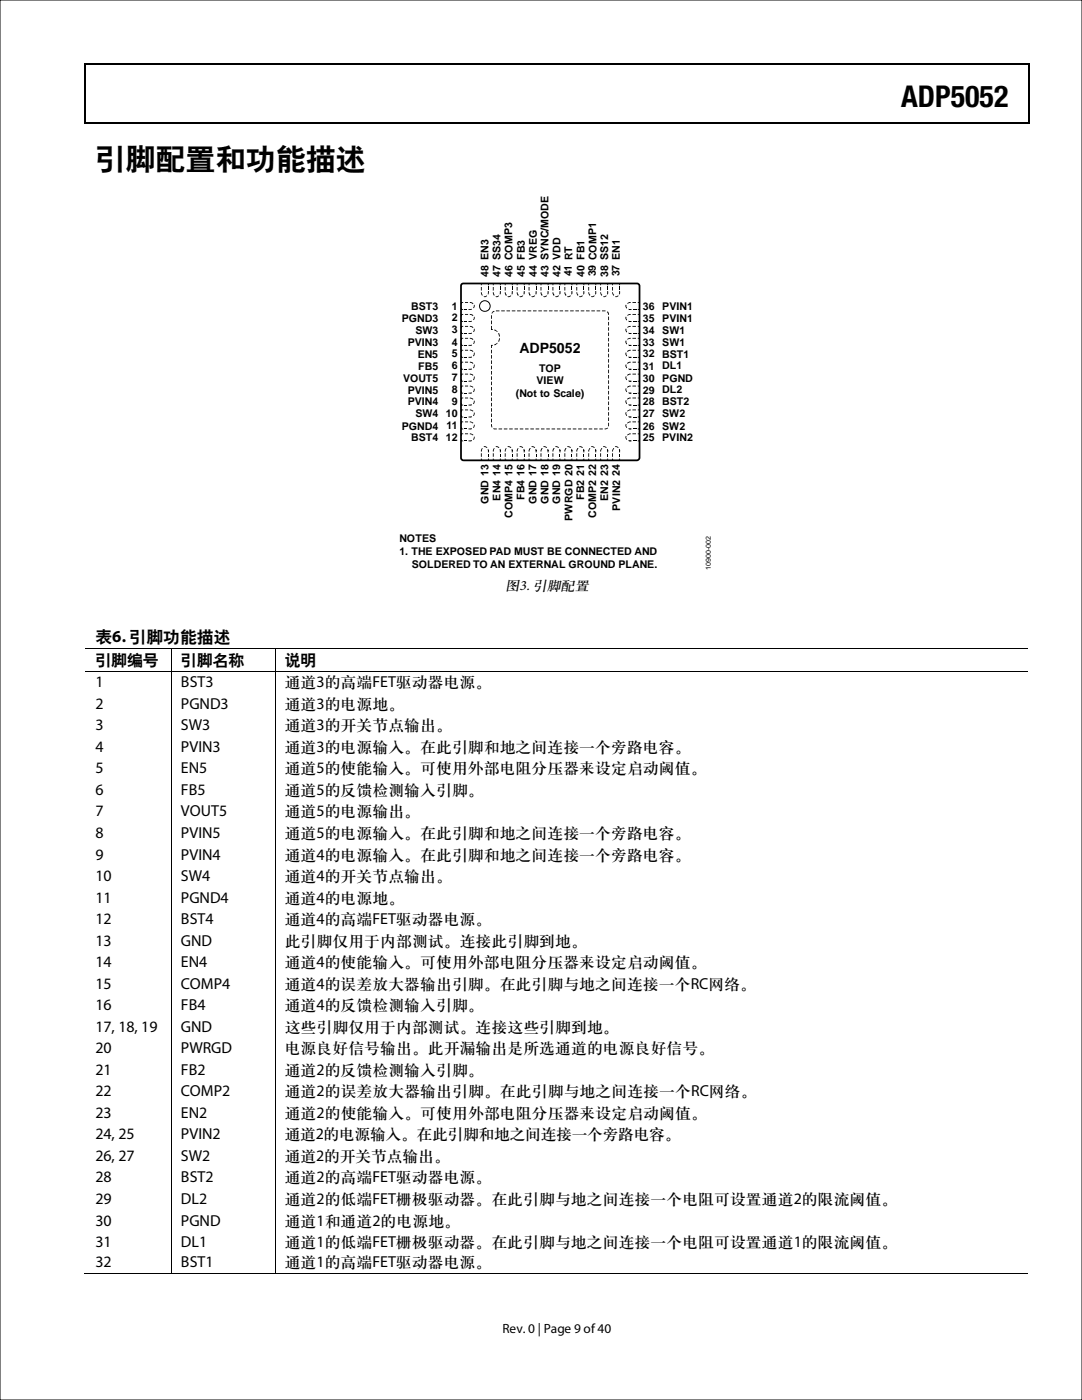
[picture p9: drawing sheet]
<svg xmlns="http://www.w3.org/2000/svg" width="216mm" height="279mm" viewBox="0 0 216 279" stroke-linecap="round" stroke-linejoin="round" font-family="sans-serif">
<g fill="#000">
<path d="M16.9 12.7h.2v1h-.2zM16.9 12.7h.2v.3h-.2zM82.5 12.7h.3v.3h-.3zM205.1 12.7h.3v1h-.3zM205.1 12.7h.3v.3h-.3zM16.9 24.4h.2v.2h-.2zM82.3 24.4h.2v.2h-.2zM205.1 24.4h.3v.2h-.3zM96 56.5h.4v.2h-.3v.2h-.1zM97.1 56.5h.4v.4h-.1v-.2h-.3zM97.4 57.2h.1v.6h-.1zM97.4 58.1h.1v.3h-.1h.1v.4l-.2-.1 .1-.3h.1h-.1z"/>
<path d="M98.3 56.5h.5v.2h-.3v.2h-.2zM99.5 56.5h.4v.4h-.2v-.2h-.2zM99.7 58.1h.2v.3h-.2h.2l-.1 .4-.1-.1v-.3h.2h-.2zM99.7 57.2h.2v.6h-.2zM100.7 56.5h.5v.2h-.3v.2h-.2zM101.9 56.5h.4v.4h-.2v-.2h-.2zM102.1 57.2h.2v.6h-.2zM102.1 58.1h.2v.3h-.2h.2l-.1 .4-.2-.1 .1-.3h.2h-.2zM103.1 56.5h.4v.2h-.2v.2h-.2zM104.2 56.5h.5v.4h-.2v-.2h-.3zM104.5 57.2h.2v.6h-.2zM104.5 58.1h.2v.3h-.2h.2l-.1 .4-.2-.1 .1-.3h.2h-.2z"/>
<path d="M105.5 56.5h.4v.2h-.2v.2h-.2zM106.6 56.5h.5v.4h-.2v-.2h-.3zM106.9 58.1h.2v.3h-.2h.2l-.1 .4-.2-.1 .1-.3h.2h-.2zM106.9 57.2h.2v.6h-.2zM107.9 56.5h.4v.2h-.3v.2h-.1zM109 56.5h.4v.4h-.1v-.2h-.3zM109.3 57.2h.1v.6h-.1zM109.3 58.1h.1v.3h-.1h.1v.4l-.2-.1 .1-.3h.1h-.1zM110.2 56.5h.5v.2h-.3v.2h-.2zM111.4 56.5h.4v.4h-.1v-.2h-.3zM111.6 57.2h.2v.6h-.2zM111.7 58.1h.1v.3h-.1h.1l-.1 .4-.1-.1 .1-.3h.1h-.1z"/>
<path d="M112.6 56.5h.5v.2h-.3v.2h-.2zM113.8 56.5h.4v.4h-.2v-.2h-.2zM114 57.2h.2v.6h-.2zM114 58.1h.2v.3h-.2h.2l-.1 .4-.2-.1 .1-.3h.2h-.2zM115 56.5h.4v.2h-.2v.2h-.2zM116.1 56.5h.5v.4h-.2v-.2h-.3zM116.4 57.2h.2v.6h-.2zM116.4 58.1h.2v.3h-.2h.2l-.1 .4-.2-.1 .1-.3h.2h-.2zM117.4 56.5h.4v.2h-.2v.2h-.2zM118.5 56.5h.5v.4h-.2v-.2h-.3zM118.8 57.2h.2v.6h-.2zM118.8 58.1h.2v.3h-.2h.2l-.1 .4-.2-.1 .1-.3h.2h-.2z"/>
<path d="M119.8 56.5h.4v.2h-.3v.2h-.1zM120.9 56.5h.4v.4h-.1v-.2h-.3zM121.2 57.2h.1v.6h-.1zM121.2 58.1h.1v.3h-.1h.1v.4l-.2-.1 .1-.3h.1h-.1zM122.1 56.5h.5v.2h-.3v.2h-.2zM123.3 56.5h.4v.4h-.1v-.2h-.3zM123.6 57.2h.1v.6h-.1zM123.6 58.1h.1v.3h-.1h.1l-.1 .4-.1-.1 .1-.3h.1h-.1zM92 61.4h.2v.3h.2v.2h-.4zM92 63.8h.2v.3h.2v.1h-.4zM92 66.2h.2v.3h.2v.1h-.4zM92 68.6h.2v.2h.2v.2h-.4z"/>
<path d="M92 71h.2v.2h.2v.2h-.4zM92 73.3h.2v.3h.2v.2h-.4zM92 75.7h.2v.3h.2v.2h-.4zM92 78.1h.2v.3h.2v.1h-.4zM92 60.3h.4v.2h-.2v.2h-.2zM92 62.7h.4v.1h-.2v.3h-.2zM92 65h.4v.2h-.2v.3h-.2zM92 67.4h.4v.2h-.2v.3h-.2zM92 69.8h.4v.2h-.2v.2h-.2zM92 72.2h.4v.2h-.2v.2h-.2zM92 74.6h.4v.2h-.2v.2h-.2zM92 77h.4v.1h-.2v.3h-.2z"/>
<path d="M92 79.3h.4v.2h-.2v.3h-.2zM92.7 61.7h.5v.2h-.5zM92.7 64.1h.5v.1h-.5zM92.7 66.5h.5v.1h-.5zM92.7 68.8h.5v.2h-.5zM92.7 71.2h.5v.2h-.5zM92.7 73.6h.5v.2h-.5zM92.7 76h.5v.2h-.5zM92.7 78.4h.5v.1h-.5zM93.5 61.7h.3v.2v-.2l.3-.1 .1 .2-.4 .1v-.2v.2h-.3zM93.5 64.1h.3v.1v-.1l.3-.1 .1 .2h-.4v-.1v.1h-.3zM93.5 66.5h.3v.1v-.1l.3-.1 .1 .1-.4 .1v-.1v.1h-.3z"/>
<path d="M93.5 68.8h.3v.2v-.2l.3-.1 .1 .2-.4 .1v-.2v.2h-.3zM93.5 71.2h.3v.2v-.2l.3-.1 .1 .2-.4 .1v-.2v.2h-.3zM93.5 73.6h.3v.2v-.2l.3-.1 .1 .2-.4 .1v-.2v.2h-.3zM93.5 76h.3v.2v-.2l.3-.1 .1 .2-.4 .1v-.2v.2h-.3zM93.5 78.4h.3v.1v-.1l.3-.1 .1 .2h-.4v-.1v.1h-.3zM125.4 61.6l.4 .1-.1 .2v-.2h.3v.2h-.3l.1-.2v.2l-.4-.1zM125.4 64l.4 .1-.1 .1v-.1h.3v.1h-.3l.1-.1v.1h-.3zM125.4 66.4l.4 .1-.1 .1v-.1h.3v.1h-.3l.1-.1v.1h-.3zM125.4 68.7l.4 .1-.1 .2v-.2h.3v.2h-.3l.1-.2v.2h-.3zM125.4 71.1l.4 .1-.1 .2v-.2h.3v.2h-.3l.1-.2v.2h-.3zM125.4 73.5l.4 .1-.1 .2v-.2h.3v.2h-.3l.1-.2v.2h-.3zM125.4 75.9l.4 .1-.1 .2v-.2h.3v.2h-.3l.1-.2v.2h-.3z"/>
<path d="M125.4 78.3l.4 .1-.1 .1v-.1h.3v.1h-.3l.1-.1v.1h-.3zM126.4 61.7h.6v.2h-.6zM126.4 64.1h.6v.1h-.6zM126.4 66.5h.6v.1h-.6zM126.4 68.8h.6v.2h-.6zM126.4 71.2h.6v.2h-.6zM126.4 73.6h.6v.2h-.6zM126.4 76h.6v.2h-.6zM126.4 78.4h.6v.1h-.6zM127.3 60.3h.4v.4h-.2v-.2h-.2zM127.3 62.7h.4v.4h-.2v-.3h-.2zM127.3 65h.4v.5h-.2v-.3h-.2z"/>
<path d="M127.3 67.4h.4v.5h-.2v-.3h-.2zM127.3 69.8h.4v.4h-.2v-.2h-.2zM127.3 72.2h.4v.4h-.2v-.2h-.2zM127.3 74.6h.4v.4h-.2v-.2h-.2zM127.3 77h.4v.4h-.2v-.3h-.2zM127.3 79.3h.4v.5h-.2v-.3h-.2zM127.3 61.7h.2v-.3h.2v.5h-.4zM127.3 64.1h.2v-.3h.2v.4h-.4zM127.3 66.5h.2v-.3h.2v.4h-.4zM127.3 68.8h.2v-.2h.2v.4h-.4zM127.3 71.2h.2v-.2h.2v.4h-.4zM127.3 73.6h.2v-.3h.2v.5h-.4z"/>
<path d="M127.5 75.7h.2v.5h-.4v-.2h.2zM127.3 78.4h.2v-.3h.2v.4h-.4zM92 80.5h.2v.3h.2v.1h-.4zM92 82.9h.2v.2h.2v.2h-.4zM92 85.3h.2v.2h.2v.2h-.4zM92 87.6h.2v.3h.2v.2h-.4zM92 81.7h.4v.2h-.2v.3h-.2zM92 84.1h.4v.2h-.2v.2h-.2zM92 86.5h.4v.2h-.2v.2h-.2zM92.7 80.8h.5v.1h-.5zM92.7 83.1h.5v.2h-.5zM92.7 85.5h.5v.2h-.5z"/>
<path d="M92.7 87.9h.5v.2h-.5zM93.5 80.8h.3v.1v-.1l.3-.1 .1 .1-.4 .1v-.1v.1h-.3zM93.5 83.1h.3v.2v-.2l.3-.1 .1 .2-.4 .1v-.2v.2h-.3zM93.5 85.5h.3v.2v-.2l.3-.1 .1 .2-.4 .1v-.2v.2h-.3zM93.5 87.9h.3v.2v-.2l.3-.1 .1 .2-.4 .1v-.2v.2h-.3zM96 91.5h.1v.3h.3v.2h-.4zM97.4 91.5h.1v.5h-.4v-.2h.3zM97.4 90.6h.1v.6h-.1zM97.3 89.7l.2-.1v.4h-.1l.1-.1v.4h-.1v-.4h.1l-.1 .1zM98.3 91.5h.2v.3h.3v.2h-.5zM99.7 91.5h.2v.5h-.4v-.2h.2zM99.7 90.6h.2v.6h-.2z"/>
<path d="M99.7 89.7l.1-.1 .1 .4h-.2l.2-.1v.4h-.2v-.4h.2l-.2 .1zM100.7 91.5h.2v.3h.3v.2h-.5zM102.1 91.5h.2v.5h-.4v-.2h.2zM102 89.7l.2-.1 .1 .4h-.2l.2-.1v.4h-.2v-.4h.2l-.2 .1zM102.1 90.6h.2v.6h-.2zM103.1 91.5h.2v.3h.2v.2h-.4zM104.5 91.5h.2v.5h-.5v-.2h.3zM104.5 90.6h.2v.6h-.2zM104.4 89.7l.2-.1 .1 .4h-.2l.2-.1v.4h-.2v-.4h.2l-.2 .1zM105.5 91.5h.2v.3h.2v.2h-.4zM106.9 91.5h.2v.5h-.5v-.2h.3zM106.9 90.6h.2v.6h-.2z"/>
<path d="M106.8 89.7l.2-.1 .1 .4h-.2l.2-.1v.4h-.2v-.4h.2l-.2 .1zM107.9 91.5h.1v.3h.3v.2h-.4zM109.3 91.5h.1v.5h-.4v-.2h.3zM109.3 90.6h.1v.6h-.1zM109.2 89.7l.2-.1v.4h-.1l.1-.1v.4h-.1v-.4h.1l-.1 .1zM110.2 91.5h.2v.3h.3v.2h-.5zM111.7 91.5h.1v.5h-.4v-.2h.3zM111.6 90.6h.2v.6h-.2zM111.6 89.7l.1-.1 .1 .4h-.1l.1-.1v.4h-.1v-.4h.1l-.1 .1zM112.6 91.5h.2v.3h.3v.2h-.5zM114 91.5h.2v.5h-.4v-.2h.2zM114 90.6h.2v.6h-.2z"/>
<path d="M113.9 89.7l.2-.1 .1 .4h-.2l.2-.1v.4h-.2v-.4h.2l-.2 .1zM115 91.5h.2v.3h.2v.2h-.4zM116.4 91.5h.2v.5h-.5v-.2h.3zM116.4 90.6h.2v.6h-.2zM116.3 89.7l.2-.1 .1 .4h-.2l.2-.1v.4h-.2v-.4h.2l-.2 .1zM117.4 91.5h.2v.3h.2v.2h-.4zM118.8 91.5h.2v.5h-.5v-.2h.3zM118.8 90.6h.2v.6h-.2zM118.7 89.7l.2-.1 .1 .4h-.2l.2-.1v.4h-.2v-.4h.2l-.2 .1zM119.8 91.5h.1v.3h.3v.2h-.4zM121.2 91.5h.1v.5h-.4v-.2h.3zM121.2 90.6h.1v.6h-.1z"/>
<path d="M121.1 89.7l.2-.1v.4h-.1l.1-.1v.4h-.1v-.4h.1l-.1 .1zM122.1 91.5h.2v.3h.3v.2h-.5zM123.6 91.5h.1v.5h-.4v-.2h.3zM123.6 90.6h.1v.6h-.1zM123.5 89.7l.1-.1 .1 .4h-.1l.1-.1v.4h-.1v-.4h.1l-.1 .1zM125.4 80.7l.4 .1-.1 .1v-.1h.3v.1h-.3l.1-.1v.1h-.3zM125.4 83l.4 .1-.1 .2v-.2h.3v.2h-.3l.1-.2v.2h-.3zM125.4 85.4l.4 .1-.1 .2v-.2h.3v.2h-.3l.1-.2v.2h-.3zM125.4 87.8l.4 .1-.1 .2v-.2h.3v.2h-.3l.1-.2v.2h-.3zM126.4 80.8h.6v.1h-.6zM126.4 83.1h.6v.2h-.6zM126.4 85.5h.6v.2h-.6z"/>
<path d="M126.4 87.9h.6v.2h-.6zM127.3 81.7h.4v.5h-.2v-.3h-.2zM127.3 84.1h.4v.4h-.2v-.2h-.2zM127.3 86.5h.4v.4h-.2v-.2h-.2zM127.3 80.8h.2v-.3h.2v.4h-.4zM127.5 82.9h.2v.4h-.4v-.2h.2zM127.3 85.5h.2v-.2h.2v.4h-.4zM127.3 87.9h.2v-.3h.2v.5h-.4zM34.1 129.3h.2v.2h-.2zM34.1 133.9h.2v.1h-.2zM54.8 129.3h.2v.2h-.2zM54.8 133.9h.2v.1h-.2z"/>
<path d="M34.1 254.1h.2v.2h-.2zM54.8 254.1h.2v.2h-.2z"/>
<path d="M96 57.3v.7h.1v-.7zM96 58.3l.2 .7 .1-.1-.3-.5 .1-.1zM96.6 59.1l-.1 .1 .2 .1 .5-.3h-.1z"/>
<path d="M98.3 57.3v.7h.2v-.7zM98.3 58.3l.3 .7 .1-.1-.3-.5 .1-.1zM99 59.1l-.1 .1 .2 .1 .5-.3h-.1z"/>
<path d="M100.7 57.3v.7h.2v-.7zM100.7 58.3l.3 .7 .2-.1-.4-.5 .1-.1zM101.3 59.1l-.1 .1 .3 .1 .5-.3h-.1z"/>
<path d="M103.1 57.3v.7h.2v-.7zM103.1 58.3l.3 .7 .1-.1-.3-.5 .1-.1zM103.7 59.1l-.1 .1 .3 .1 .5-.3h-.2z"/>
<path d="M105.5 57.3v.7h.2v-.7zM105.5 58.3l.2 .7 .2-.1-.3-.5 .1-.1zM106.1 59.1l-.1 .1 .3 .1 .5-.3h-.2z"/>
<path d="M107.9 57.3v.7h.1v-.7zM107.9 58.3l.2 .7 .2-.1-.4-.5 .1-.1zM108.5 59.1l-.1 .1 .3 .1 .5-.3h-.2z"/>
<path d="M110.2 57.3v.7h.2v-.7zM110.2 58.3l.3 .7 .2-.1-.4-.5 .1-.1zM110.9 59.1l-.1 .1 .2 .1 .6-.3h-.2z"/>
<path d="M112.6 57.3v.7h.2v-.7zM112.6 58.3l.3 .7 .2-.1-.4-.5 .1-.1zM113.2 59.1l-.1 .1 .3 .1 .5-.3h-.1z"/>
<path d="M115 57.3v.7h.2v-.7zM115 58.3l.3 .7 .1-.1-.3-.5 .1-.1zM115.5 59.2l.5 .1 .3-.3h-.2z"/>
<path d="M117.4 57.3v.7h.2v-.7zM117.4 58.3l.2 .7 .2-.1-.3-.5 .1-.1zM118 59.1l-.1 .1 .3 .1 .5-.3h-.2z"/>
<path d="M119.8 57.3v.7h.1v-.7zM119.8 58.3l.2 .7 .2-.1-.4-.5 .1-.1zM120.4 59.1l.2 .2 .5-.3h-.2z"/>
<path d="M122.1 57.3v.7h.2v-.7zM122.1 58.3l.3 .7 .2-.1-.4-.5 .1-.1zM122.8 59.1l.1 .2 .6-.3h-.2z"/>
<path d="M92.8 60.3v.2h.6v-.2zM93.8 60.3v.2v-.1l.6 .3 .1-.2-.2-.1zM94.5 60.9l-.1 .5 .1 .1 .2-.7z"/>
<path d="M92.8 62.7v.1h.6v-.1zM93.8 62.7v.1v-.1l.6 .4 .1-.2-.2-.1zM94.5 63.3l-.1 .5 .1 .1 .2-.7z"/>
<path d="M92.8 65v.2h.6v-.2zM93.8 65v.2v-.1l.6 .4 .1-.2-.2-.1zM94.5 65.7l-.1 .5 .1 .1 .2-.7z"/>
<path d="M92.8 67.4v.2h.6v-.2zM93.8 67.4v.2v-.1l.6 .4 .1-.2-.2-.2zM94.5 68l-.1 .6 .1 .1 .2-.7z"/>
<path d="M92.8 69.8v.2h.6v-.2zM93.8 69.8v.2v-.1l.6 .4 .1-.2-.2-.2zM94.5 70.4l-.1 .6 .1 .1 .2-.8z"/>
<path d="M92.8 72.2v.2h.6v-.2zM93.8 72.2v.2v-.1l.6 .3 .1-.1-.2-.2zM94.5 72.8l-.1 .5 .1 .2 .2-.8z"/>
<path d="M92.8 74.6v.2h.6v-.2zM93.8 74.6v.2v-.1l.6 .3 .1-.2-.2-.1zM94.5 75.2l-.1 .5 .1 .2 .2-.8z"/>
<path d="M92.8 77v.1h.6v-.1zM93.8 77v.1v-.1l.6 .4 .1-.2zM94.5 77.6l-.1 .5 .1 .2 .2-.5v-.2z"/>
<path d="M92.8 79.3v.2h.6v-.2zM93.8 79.3v.2v-.1l.6 .4 .1-.2zM94.5 80l-.1 .5 .1 .2 .2-.6v-.1z"/>
<path d="M98 65v.7l.3 .1v-.1h-.2l.1-.7zM98.7 65.7l-.1 .2 .6 .4 .1-.1zM99.4 66.5l.2 .7h.1l-.1-.7zM99.6 67.5l-.2 .6 .2 .1 .1-.7zM98.6 68.7l.1 .2 .6-.4-.1-.1zM98.1 68.8l-.1 .7h.2l-.1-.6 .2 .1v-.2zM98 69.8v.7h.2v-.7zM98 70.9v.7h.2v-.7zM98 71.9v.7h.2v-.7zM98 73v.7h.2v-.7zM98 74v.8h.2v-.8zM98 75.1v.7h.2v-.7zM98 76.2v.7h.2v-.7zM98 77.2v.7h.2v-.7zM98 78.3v.7h.2v-.7zM98 79.3v.7h.2v-.7zM98 80.4v.7h.2v-.7zM98 81.5v.7h.2v-.7zM98 82.5v.7h.2v-.7zM98 83.6v.7h.2v-.7zM98 84.6l.2 .7v-.7zM98.5 85.4l-.1 .2 .2 .1h.5v-.2zM99.5 85.5v.2h.7v-.2zM100.5 85.5v.2h.7v-.2zM101.6 85.5v.2h.7v-.2zM102.7 85.5v.2h.7v-.2zM103.7 85.5v.2h.7v-.2zM104.8 85.5v.2h.7v-.2zM105.8 85.5v.2h.7v-.2zM106.9 85.5v.2h.7v-.2zM107.9 85.5v.2h.8v-.2zM109 85.5v.2h.7v-.2zM110.1 85.5v.2h.7v-.2zM111.1 85.5v.2h.7v-.2zM112.2 85.5v.2h.7v-.2zM113.2 85.5v.2h.7v-.2zM114.3 85.5v.2h.7v-.2zM115.4 85.5v.2h.7v-.2zM116.4 85.5v.2h.7v-.2zM117.5 85.5v.2h.7v-.2zM118.5 85.5v.2h.7v-.2zM119.6 85.5v.2h.7v-.2zM120.6 85.5v.2h.4l.3-.3zM121.3 84.4v.7h.2v-.7zM121.3 83.3v.7h.2v-.7zM121.3 82.3v.7h.2v-.7zM121.3 81.2v.7h.2v-.7zM121.3 80.1v.7h.2v-.7zM121.3 79.1v.7h.2v-.7zM121.3 78v.7h.2v-.7zM121.3 77v.7h.2v-.7zM121.3 75.9v.7h.2v-.7zM121.3 74.8v.7h.2v-.7zM121.3 73.8v.7h.2v-.7zM121.3 72.7v.7h.2v-.7zM121.3 71.7v.7h.2v-.7zM121.3 70.6v.7h.2v-.7zM121.3 69.5v.8h.2v-.8zM121.3 68.5v.7h.2v-.7zM121.3 67.4v.7h.2v-.7zM121.3 66.4v.7h.2v-.7zM121.3 65.3v.7h.2v-.7zM121.3 64.2v.8h.2v-.8zM121.3 63.2v.7h.2v-.7zM121.1 62.3l.2 .5h.2l-.2-.7zM120.1 62v.1h.7v-.1zM119.1 62v.1h.7v-.1zM118 62v.1h.7v-.1zM116.9 62v.1h.7v-.1zM115.9 62v.1h.7v-.1zM114.8 62v.1h.7v-.1zM113.8 62v.1h.7v-.1zM112.7 62v.1h.7v-.1zM111.7 62v.1h.7v-.1zM110.6 62v.1h.7v-.1zM109.5 62v.1h.7v-.1zM108.5 62v.1h.7v-.1zM107.4 62v.1h.7v-.1zM106.4 62v.1h.7v-.1zM105.3 62v.1h.7v-.1zM104.2 62v.1h.7v-.1zM103.2 62v.1h.7v-.1zM102.1 62v.1h.7v-.1zM101.1 62v.1h.7v-.1zM100 62v.1h.7v-.1zM99 62v.1h.7v-.1zM98.4 62.1l-.3 .5 .6-.4-.1-.2zM98 62.9v.7h.2v-.7zM98 64v.7h.2v-.7z"/>
<path d="M126.2 60.3v.2h.7v-.2zM125.1 60.5h.7v-.2zM124.9 60.8l-.1 .4 .3 .4v-.7z"/>
<path d="M126.2 62.7v.1h.7v-.1zM125.1 62.9l.7-.1v-.1zM124.9 63.2l-.1 .4 .3 .4v-.7z"/>
<path d="M126.2 65v.2h.7v-.2zM125.1 65.3l.7-.1v-.2zM124.9 65.6l-.1 .4 .3 .4v-.7z"/>
<path d="M126.2 67.4v.2h.7v-.2zM125.1 67.7l.7-.1v-.2zM124.9 68l-.1 .4 .3 .3v-.7z"/>
<path d="M126.2 69.8v.2h.7v-.2zM125.1 70.1l.1 .2 .6-.4v.1v-.2zM124.9 70.3l-.1 .5 .3 .3v-.7z"/>
<path d="M126.2 72.2v.2h.7v-.2zM125.1 72.5l.1 .1 .6-.3v.1v-.2zM124.9 72.7l-.1 .5 .3 .3v-.7z"/>
<path d="M126.2 74.6v.2h.7v-.2zM125.1 74.8l.1 .2 .6-.3v.1v-.2zM124.9 75.1l-.1 .4 .3 .4v-.7z"/>
<path d="M126.2 77v.1h.7v-.1zM125.1 77.2l.1 .2 .6-.4v.1v-.1zM124.9 77.5l-.1 .4 .3 .4v-.7z"/>
<path d="M126.2 79.3v.2h.7v-.2zM125.1 79.6l.1 .2 .6-.4v.1v-.2zM124.9 79.9l-.1 .4 .3 .4v-.7z"/>
<path d="M92.8 81.7v.2h.6v-.2zM93.8 81.7v.2v-.1l.6 .4 .1-.2zM94.5 82.3l-.1 .6 .1 .1 .2-.5v-.2z"/>
<path d="M92.8 84.1v.2h.6v-.2zM93.8 84.1v.2v-.1l.6 .3 .1-.1zM94.5 84.8l-.1 .5 .1 .1 .2-.7z"/>
<path d="M92.8 86.5v.2h.6v-.2zM93.8 86.5v.2v-.1l.6 .3 .1-.1zM94.5 87.2l-.1 .4 .1 .2 .2-.7z"/>
<path d="M96 90.5v.7h.1v-.7zM96.2 89.4l-.2 .7h.1zM96.5 89.1l.6 .3 .2-.1-.4-.2z"/>
<path d="M98.3 90.5v.7h.2v-.7zM98.6 89.4l-.3 .7h.2zM98.9 89.1l.6 .3 .2-.1-.4-.2z"/>
<path d="M100.7 90.5v.7h.2v-.7zM101 89.4l-.3 .7h.2zM101.2 89.1l.7 .3 .1-.1-.3-.2z"/>
<path d="M103.1 90.5v.7h.2v-.7zM103.4 89.4l-.3 .7h.2zM103.6 89.1l.6 .3 .2-.1-.3-.2z"/>
<path d="M105.5 90.5v.7h.2v-.7zM105.7 89.4l-.2 .7h.2l-.1-.1 .3-.5zM106 89.1l.6 .3 .2-.1-.4-.2z"/>
<path d="M107.9 90.5v.7h.1v-.7zM108.1 89.4l-.2 .7h.1l-.1-.1 .4-.5zM108.4 89.1l.6 .3 .2-.1-.4-.2z"/>
<path d="M110.2 90.5v.7h.2v-.7zM110.5 89.4l-.3 .7h.2l-.1-.1 .4-.5zM110.8 89.1l.6 .3 .2-.1-.4-.2z"/>
<path d="M112.6 90.5v.7h.2v-.7zM112.9 89.4l-.3 .7h.2l-.1-.1 .4-.5zM113.1 89.1l.7 .3 .1-.1-.3-.2z"/>
<path d="M115 90.5v.7h.2v-.7zM115.3 89.4l-.3 .7h.2l-.1-.1 .3-.5zM115.5 89.1l.6 .3 .2-.1-.3-.2z"/>
<path d="M117.4 90.5v.7h.2v-.7zM117.6 89.4l-.2 .7h.2l-.1-.1 .3-.5zM117.9 89.1l.6 .3 .2-.1-.3-.2z"/>
<path d="M119.8 90.5v.7h.1v-.7zM120 89.4l-.2 .7h.1l-.1-.1 .4-.5zM120.3 89.1l.6 .3 .2-.1-.4-.2z"/>
<path d="M122.1 90.5v.7h.2v-.7zM122.4 89.4l-.3 .7h.2l-.1-.1 .4-.5zM122.7 89.1l.6 .3 .2-.1-.4-.2z"/>
<path d="M126.2 81.7v.2h.7v-.2zM125.1 82l.1 .2 .6-.4v.1v-.2zM124.9 82.3l-.1 .4 .3 .3v-.7z"/>
<path d="M126.2 84.1v.2h.7v-.2zM125.1 84.4l.1 .1 .6-.3v.1v-.2zM124.9 84.6l-.1 .5 .3 .3v-.7z"/>
<path d="M126.2 86.5v.2h.7v-.2zM125.1 86.8l.1 .1 .6-.3v.1v-.2zM124.9 87l-.1 .5 .3 .3v-.7z"/>
</g>
<path d="M17 13.7v10.7M17.1 12.8h65.4M82.8 12.8h122.3M205.2 13.7v10.7M17.1 24.5h188" fill="none" stroke="#000" stroke-width=".25"/>
<path d="M92.2 56.6h34.9l.4 .2v34.8l-.4 .3-34.9-.1-.2-.5v-34.2z" fill="none" stroke="#000" stroke-width=".35"/>
<g fill="none" stroke="#000" stroke-width=".2">
<path d="M17.1 129.4h17M17.1 133.9h17M34.2 129.5v4.4M34.2 134v120.1M34.3 129.4h20.5M34.3 133.9h20.5M54.9 129.5v4.4M54.9 134v120.1M55 129.4h150.1M55 133.9h150.1M16.9 254.2h17.2M34.3 254.2h20.5"/>
<path d="M55 254.2h150.1"/>
<circle cx="96.7" cy="61.1" r="1.06"/>
</g>
<path d="M0 0h215.9v279.4h-215.9z" fill="none" stroke="#080102" stroke-width=".2"/>
<g font-size="6">
<text x="179.8" y="21.3">ADP5052</text>
<text x="19" y="33.6">引脚配置和功能描述</text>
</g>
<text font-size="3.3" x="19" y="128.1">表6. 引脚功能描述</text>
<g font-size="3.2">
<text x="19" y="132.7">引脚编号</text>
<text x="19" y="137.2">1</text>
<text x="36.1" y="132.7">引脚名称</text>
<text x="36.1" y="137.2">BST3</text>
<text x="56.8" y="132.7">说明</text>
<text x="56.8" y="137.2">通道3的高端FET驱动器电源。</text>
<text x="19" y="141.4">2</text>
<text x="36.1" y="141.4">PGND3</text>
<text x="56.8" y="141.4">通道3的电源地。</text>
<text x="19" y="145.8">3</text>
<text x="36.1" y="145.8">SW3</text>
<text x="56.8" y="145.8">通道3的开关节点输出。</text>
<text x="19" y="150">4</text>
<text x="19" y="154.3">5</text>
<text x="36.1" y="150">PVIN3</text>
<text x="36.1" y="154.3">EN5</text>
<text x="56.8" y="150">通道3的电源输入。在此引脚和地之间连接一个旁路电容。</text>
<text x="56.8" y="154.3">通道5的使能输入。可使用外部电阻分压器来设定启动阈值。</text>
<text x="19" y="158.6">6</text>
<text x="36.1" y="158.6">FB5</text>
<text x="56.8" y="158.6">通道5的反馈检测输入引脚。</text>
<text x="19" y="162.9">7</text>
<text x="19" y="167.2">8</text>
<text x="36.1" y="162.9">VOUT5</text>
<text x="36.1" y="167.2">PVIN5</text>
<text x="56.8" y="162.9">通道5的电源输出。</text>
<text x="56.8" y="167.2">通道5的电源输入。在此引脚和地之间连接一个旁路电容。</text>
<text x="19" y="171.5">9</text>
<text x="36.1" y="171.5">PVIN4</text>
<text x="56.8" y="171.5">通道4的电源输入。在此引脚和地之间连接一个旁路电容。</text>
<text x="19" y="175.8">10</text>
<text x="36.1" y="175.8">SW4</text>
<text x="56.8" y="175.8">通道4的开关节点输出。</text>
<text x="19" y="180.1">11</text>
<text x="19" y="184.4">12</text>
<text x="36.1" y="180.1">PGND4</text>
<text x="36.1" y="184.4">BST4</text>
<text x="56.8" y="180.1">通道4的电源地。</text>
<text x="56.8" y="184.4">通道4的高端FET驱动器电源。</text>
<text x="19" y="188.7">13</text>
<text x="36.1" y="188.7">GND</text>
<text x="56.8" y="188.7">此引脚仅用于内部测试。连接此引脚到地。</text>
<text x="19" y="193">14</text>
<text x="19" y="197.3">15</text>
<text x="36.1" y="193">EN4</text>
<text x="36.1" y="197.3">COMP4</text>
<text x="56.8" y="193">通道4的使能输入。可使用外部电阻分压器来设定启动阈值。</text>
<text x="56.8" y="197.3">通道4的误差放大器输出引脚。在此引脚与地之间连接一个RC网络。</text>
<text x="19" y="201.6">16</text>
<text x="36.1" y="201.6">FB4</text>
<text x="56.8" y="201.6">通道4的反馈检测输入引脚。</text>
<text x="19" y="205.9">17, 18, 19</text>
<text x="36.1" y="205.9">GND</text>
<text x="56.8" y="205.9">这些引脚仅用于内部测试。连接这些引脚到地。</text>
<text x="19" y="210.2">20</text>
<text x="19" y="214.5">21</text>
<text x="36.1" y="210.2">PWRGD</text>
<text x="36.1" y="214.5">FB2</text>
<text x="56.8" y="210.2">电源良好信号输出。此开漏输出是所选通道的电源良好信号。</text>
<text x="56.8" y="214.5">通道2的反馈检测输入引脚。</text>
<text x="19" y="218.8">22</text>
<text x="36.1" y="218.8">COMP2</text>
<text x="56.8" y="218.8">通道2的误差放大器输出引脚。在此引脚与地之间连接一个RC网络。</text>
<text x="19" y="223.1">23</text>
<text x="19" y="227.4">24, 25</text>
<text x="36.1" y="227.4">PVIN2</text>
<text x="36.1" y="223.1">EN2</text>
<text x="56.8" y="223.1">通道2的使能输入。可使用外部电阻分压器来设定启动阈值。</text>
<text x="56.8" y="227.4">通道2的电源输入。在此引脚和地之间连接一个旁路电容。</text>
<text x="19" y="231.7">26, 27</text>
<text x="36.1" y="231.7">SW2</text>
<text x="56.8" y="231.7">通道2的开关节点输出。</text>
<text x="19" y="236">28</text>
<text x="36.1" y="236">BST2</text>
<text x="56.8" y="236">通道2的高端FET驱动器电源。</text>
<text x="19" y="240.3">29</text>
<text x="19" y="244.6">30</text>
<text x="36.1" y="240.3">DL2</text>
<text x="36.1" y="244.6">PGND</text>
<text x="56.8" y="240.3">通道2的低端FET栅极驱动器。在此引脚与地之间连接一个电阻可设置通道2的限流阈值。</text>
<text x="56.8" y="244.6">通道1和通道2的电源地。</text>
<text x="19" y="248.9">31</text>
<text x="36.1" y="248.9">DL1</text>
<text x="56.8" y="248.9">通道1的低端FET栅极驱动器。在此引脚与地之间连接一个电阻可设置通道1的限流阈值。</text>
<text x="19" y="252.9">32</text>
<text x="36.1" y="252.9">BST1</text>
<text x="56.8" y="252.9">通道1的高端FET驱动器电源。</text>
</g>
<text font-size="2.9" x="100.9" y="117.7">图3. 引脚配置</text>
<text font-size="2.8" x="103.6" y="70.5">ADP5052</text>
<text font-size="2.7" x="100.2" y="266">Rev. 0 | Page 9 of 40</text>
<g font-size="2.1">
<text x="97.5" y="55.3" transform="rotate(-90 97.5 55.3)">48 EN3</text>
<text x="99.9" y="55.3" transform="rotate(-90 99.9 55.3)">47 SS34</text>
<text x="102.2" y="55.3" transform="rotate(-90 102.2 55.3)">46 COMP3</text>
<text x="104.7" y="55.3" transform="rotate(-90 104.7 55.3)">45 FB3</text>
<text x="107.1" y="55.3" transform="rotate(-90 107.1 55.3)">44 VREG</text>
<text x="109.4" y="55.2" transform="rotate(-90 109.4 55.2)">43 SYNC/MODE</text>
<text x="111.8" y="55.2" transform="rotate(-90 111.8 55.2)">42 VDD</text>
<text x="114.1" y="55.2" transform="rotate(-90 114.1 55.2)">41 RT</text>
<text x="116.6" y="55.2" transform="rotate(-90 116.6 55.2)">40 FB1</text>
<text x="118.9" y="55.2" transform="rotate(-90 118.9 55.2)">39 COMP1</text>
<text x="121.3" y="55.2" transform="rotate(-90 121.3 55.2)">38 SS12</text>
<text x="123.6" y="55.2" transform="rotate(-90 123.6 55.2)">37 EN1</text>
<text x="80.2" y="64.3">PGND3</text>
<text x="82.1" y="61.9">BST3</text>
<text x="90.2" y="61.8">1</text>
<text x="90.2" y="64.1">2</text>
<text x="128.3" y="64.2">35</text>
<text x="128.3" y="61.8">36</text>
<text x="132.2" y="61.8">PVIN1</text>
<text x="132.2" y="64.2">PVIN1</text>
<text x="81.4" y="69.1">PVIN3</text>
<text x="82.9" y="66.6">SW3</text>
<text x="83.4" y="71.4">EN5</text>
<text x="90.2" y="66.5">3</text>
<text x="90.2" y="69">4</text>
<text x="90.2" y="71.3">5</text>
<text x="128.3" y="71.3">32</text>
<text x="128.3" y="69">33</text>
<text x="128.3" y="66.6">34</text>
<text x="132.2" y="66.6">SW1</text>
<text x="132.2" y="69">SW1</text>
<text x="132.2" y="71.4">BST1</text>
<text x="80.4" y="76.2">VOUT5</text>
<text x="83.5" y="73.8">FB5</text>
<text x="90.2" y="73.7">6</text>
<text x="90.2" y="76.1">7</text>
<text x="107" y="76.7">VIEW</text>
<text x="107.6" y="74.2">TOP</text>
<text x="128.3" y="76.2">30</text>
<text x="128.3" y="73.8">31</text>
<text x="132.2" y="73.7">DL1</text>
<text x="132.2" y="76.2">PGND</text>
<text x="81.4" y="80.9">PVIN4</text>
<text x="81.4" y="78.6">PVIN5</text>
<text x="82.9" y="83.3">SW4</text>
<text x="89" y="83.2">10</text>
<text x="90.2" y="78.5">8</text>
<text x="90.2" y="80.9">9</text>
<text x="102.9" y="79.1">(Not to Scale)</text>
<text x="128.3" y="83.3">27</text>
<text x="128.3" y="80.9">28</text>
<text x="128.3" y="78.6">29</text>
<text x="132.1" y="83.3">SW2</text>
<text x="132.2" y="78.5">DL2</text>
<text x="132.2" y="80.9">BST2</text>
<text x="80.2" y="85.8">PGND4</text>
<text x="82.1" y="88.1">BST4</text>
<text x="89" y="88">12</text>
<text x="89.1" y="85.7">11</text>
<text x="128.3" y="88.1">25</text>
<text x="128.3" y="85.7">26</text>
<text x="132.1" y="85.7">SW2</text>
<text x="132.1" y="88.1">PVIN2</text>
<text x="99.9" y="94.9" transform="rotate(-90 99.9 94.9)">14</text>
<text x="102.3" y="94.9" transform="rotate(-90 102.3 94.9)">15</text>
<text x="104.7" y="94.9" transform="rotate(-90 104.7 94.9)">16</text>
<text x="116.5" y="94.9" transform="rotate(-90 116.5 94.9)">21</text>
<text x="118.9" y="94.9" transform="rotate(-90 118.9 94.9)">22</text>
<text x="121.3" y="94.9" transform="rotate(-90 121.3 94.9)">23</text>
<text x="123.7" y="94.9" transform="rotate(-90 123.7 94.9)">24</text>
<text x="97.5" y="100.5" transform="rotate(-90 97.5 100.5)">GND 13</text>
<text x="99.9" y="99.9" transform="rotate(-90 99.9 99.9)">EN4</text>
<text x="104.7" y="99.8" transform="rotate(-90 104.7 99.8)">FB4</text>
<text x="107" y="100.5" transform="rotate(-90 107 100.5)">GND 17</text>
<text x="109.4" y="100.5" transform="rotate(-90 109.4 100.5)">GND 18</text>
<text x="111.8" y="100.5" transform="rotate(-90 111.8 100.5)">GND 19</text>
<text x="116.6" y="99.8" transform="rotate(-90 116.6 99.8)">FB2</text>
<text x="121.3" y="99.9" transform="rotate(-90 121.3 99.9)">EN2</text>
<text x="123.7" y="101.9" transform="rotate(-90 123.7 101.9)">PVIN2</text>
<text x="102.3" y="103.3" transform="rotate(-90 102.3 103.3)">COMP4</text>
<text x="114.2" y="103.9" transform="rotate(-90 114.2 103.9)">PWRGD 20</text>
<text x="119" y="103.3" transform="rotate(-90 119 103.3)">COMP2</text>
<text x="79.7" y="108.2">NOTES</text>
<text x="79.7" y="110.7">1. THE EXPOSED PAD MUST BE CONNECTED AND</text>
<text x="82.2" y="113.3">SOLDERED TO AN EXTERNAL GROUND PLANE.</text>
</g>
<text font-size="1.4" x="141.8" y="113.7" transform="rotate(-90 141.8 113.7)">10900-002</text>
</svg>
